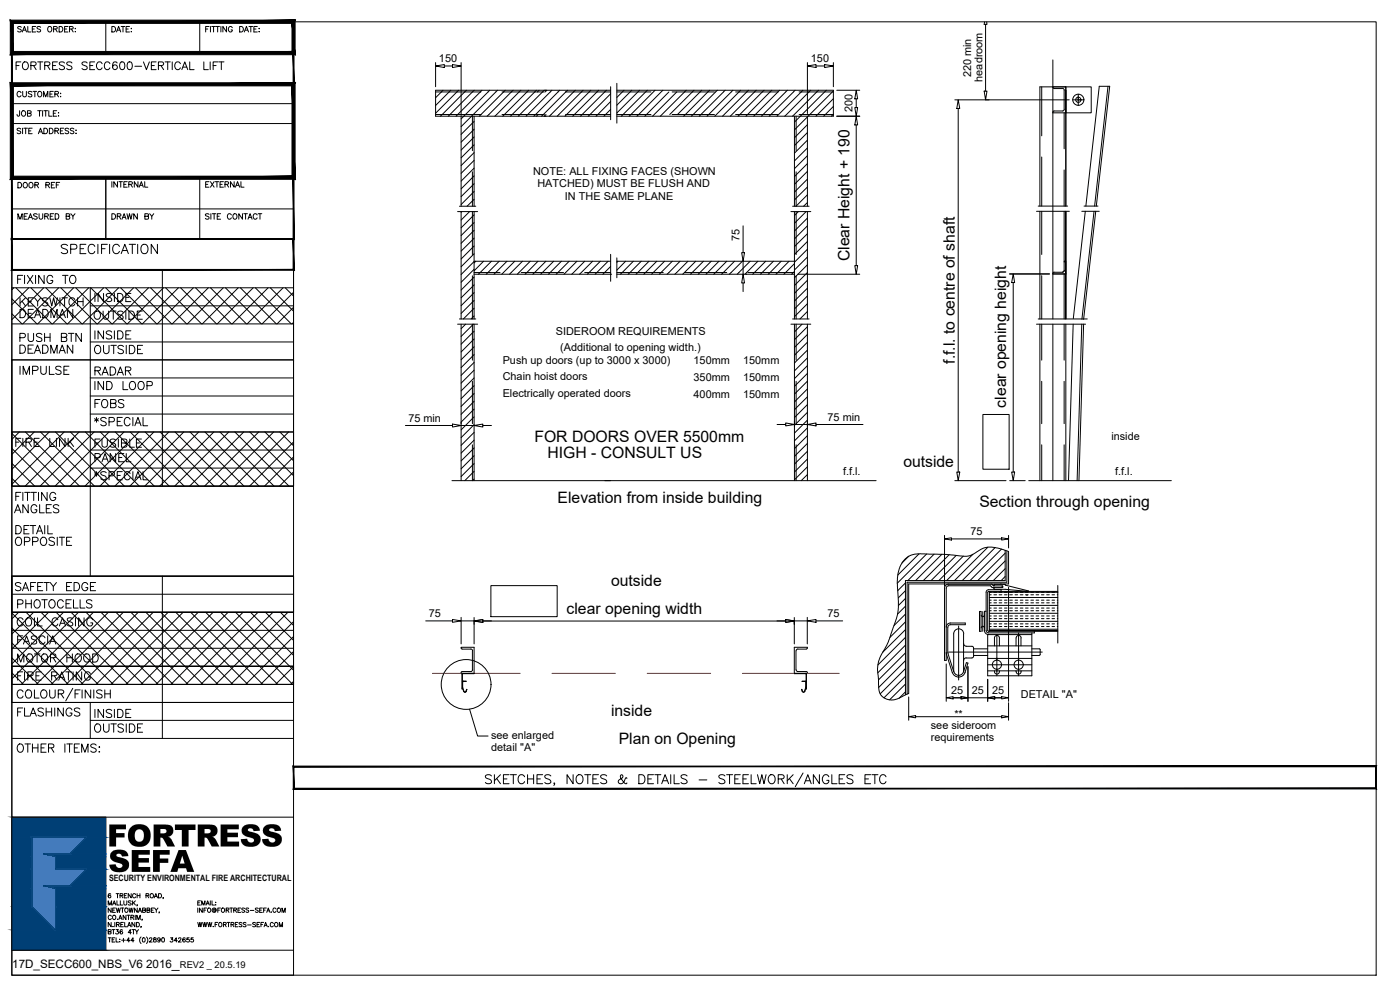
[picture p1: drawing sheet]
<svg xmlns="http://www.w3.org/2000/svg" width="420mm" height="297mm" viewBox="0 0 420 297" stroke-linecap="round" stroke-linejoin="round" font-family="sans-serif">
<!-- layer: 0 -->
<g fill="none" stroke="#000" stroke-width=".3">
<path d="M138.4 34.9v27M142.3 34.9v27M183.3 27.1h-52.6v7.8h52.6M185.1 27.1h65v7.8h-65M238.4 34.9v27M242.3 34.9v27M316 26.2v-.1h3.9v7.8h-3.9v-.3M316 26.2l.3 .4 2.6-.1 .5 .6-.1 5.9-.4 .3h-2.6l-.3 .3M319.7 26.1h7.8v7.8h-7.8M323.5 30h.2M323.6 29v.7M323.6 29.8v.3"/>
<path d="M323.8 30h.7M332.5 25.9l-4 35.9M138.4 63.5v32.2M142.3 63.5v32.2M142.3 78.4h41M185.1 78.4h53.3M238.4 63.5v32.2M242.3 63.5v32.2M312.1 61.8v-35.7h7.8v35.7M312.1 63.4v32.3M319.4 78.6v2.5l-.5 .5M319.7 78.3h.2v3.9h-3.9v-.2"/>
<path d="M319.7 78.3l-.3 .3M325.7 63.4l-3.6 32.2M325.9 61.8l4-35.9h3.1l-4 35.9M328.3 63.4l-3.6 32.4M328.8 63.4l-3.6 32.4M138.4 97.3v46.9M142.3 97.3v46.9M142.3 82.3h41M185.1 82.3h53.3M238.4 97.3v46.9M242.3 97.3v46.9M311.1 97.3h14.7"/>
<path d="M311.6 95.7h14.7M312.1 97.3v46.9M316.3 81.7h2.6M316.3 81.6l-.3 .4M319.9 95.7v-32.3v32.3M319.9 97.3v46.9M322.1 97.3l-1.4 46.8M324.7 97.3l-1.4 46.9M325.2 97.3l-1.4 46.9M181.5 144.2h81.4M308.7 144.2h42.8M283.5 176.5v21.6h.5v-21.6"/>
<path d="M284.7 175.3l12.9-.1 .3 .4M284.7 175.8h12.5l.2 .2M284.7 175.2a1.25 1.25 0 0 0-1.2 1.3M284.7 175.8l-.5 .2-.2 .5M296.9 177.7h20.6M296.9 177.4v12M297.5 176l.3 .3M297.8 176.3h3M298 175.6l.2 .2M298.2 175.8h2.6M298.3 176.4l.1 .4M298.3 175.5l.1 .3"/>
<path d="M298.4 175.3l3.3 .1M298.4 176.8h3.3l6.8 .6M298.4 175.3l-.1 .1M298.4 176.3l-.1 .1M300.4 177.4v-.5h-3.7l-.7 .5v11.8l.2 .5 .5 .2h13.7v-.5M300.7 175.8v.5M300.8 175.8l.1 .1M300.9 175.9l-.1 .4M301.7 175.5h.1M301.7 175.5l6.9 1.9M302.7 165.5v9.7h-30v32.9M308.1 178.5h.1"/>
<path d="M317.5 177.4l-21 .1v11.7l.2 .2M317.5 175.7v17.2M138.7 194.8h2.6M138.7 194.7l-.3-.5h3.9v7.9h-3.4M141.3 194.7l.5 .5M141.8 195.3l-.1 5.9-.4 .3h-2.6M238.9 195.3v5.7M239.4 194.8h2.6M239.5 194.7l-.6 .5M242.3 194.4v-.2h-3.9v7.9h3.4M242.3 194.4l-.3 .3M284 195.8l.1 .5"/>
<path d="M284.1 196.3l1.7 5.5M284.4 188.2v7.6M284.5 195.8l1.8 5.8M285.2 186.9h4.5v.5h-4.5M285.2 186.9a1.25 1.25 0 0 0-1.2 1.3M285.2 187.4l-.5 .3-.2 .5M289.2 190.2v11M289.2 190.2a1.5 1.5 0 0 0-1.5-1.5 1.5 1.5 0 0 0-1.5 1.5v10.9a1.5 1.5 0 0 0 1.5 1.5 1.5 1.5 0 0 0 1.5-1.5M289.2 193.1l.2 .6 .6 .2M289.9 193.9h1.8l.4 .3 .1 2.7M290 197.4l-.6 .2-.2 .5M292.2 196.9l-.5 .5h-1.8"/>
<path d="M292.2 196.7h4.2M292.2 194.7h4.2M294 183.5h.4v5.9h-.4zM294.5 188.4a.49 .49 0 0 1 .5-.5 .49 .49 0 0 1 .4 .5M294.5 184.5a.49 .49 0 0 0 .5 .5 .49 .49 0 0 0 .4-.5M296 183.4h-.6v5.8a1.25 1.25 0 0 0 1.3 1.2M296.4 197.6h13.3M296.4 193.8h13.3M296.7 189.4h20.8M296.9 189.2h20.6M298.4 193.8v-2.4a.74 .74 0 0 1 .8-.7 .74 .74 0 0 1 .7 .7v2.4M299.2 197.4v.8"/>
<path d="M304.9 191.4v2.4M305 191.4a.74 .74 0 0 1 .7-.7 .74 .74 0 0 1 .8 .7l-.1 2.4M309.7 189.9v12.9h-13.3v-12.4h13.3M309.7 196.7h2.2M309.7 194.7h2.2M311.9 194.7l.3 .2v1.5l-.3 .2M138.7 201.5l-.3 .1v.4h3.9M138.8 206.3l.6 1.4 .5-.1 .2-.7-.3 .5M138.8 206.2v.1M138.9 202l-.3 .3v4.4l.3-4.6M139 204.4l1 .1-1.1 .1a4.4 4.4 0 0 0 .3 2.8M139 204.3l-.2 .3"/>
<path d="M139.2 207.4l.4 .2 .3-.2M238.9 201l.6 .5M239.4 201.5h2.6l.3 .3M240.8 207.4l-.3-.5 .5 .8 .5-.3M240.8 207.4l.4 .2 .3-.2M241.7 204.4l-1 .1 1.2 .1a4.4 4.4 0 0 1-.5 2.8M241.7 204.3l.3 .3M241.8 202l.3 .3-.1 4.4-.2-4.6M241.9 206.3l-.3 1.2M241.9 206.2v.1M242.3 201.8v.2h-3.9M285.8 201.7a2.01 2.01 0 0 0 1.9 1.4 2.01 2.01 0 0 0 1.9-1.4"/>
<path d="M289.1 201.6l.9-2.8 .5 .2-.9 2.8M296.4 201.3h13.3M298.4 201.3a.77 .77 0 0 0 .8 1 .77 .77 0 0 0 .7-1M299.2 200.7v.8M304.9 201.3v.2M306.4 201.3a.74 .74 0 0 1-.6 .9 .74 .74 0 0 1-.8-.7"/>
<circle cx="323.6" cy="29.9" r="1.67"/>
<circle cx="323.6" cy="29.9" r=".78"/>
<circle cx="299.2" cy="199.4" r="1.38"/>
<circle cx="305.7" cy="199.4" r="1.38"/>
</g>
<!-- layer: black-lite -->
<g fill="none" stroke="#000" stroke-width=".3">
<path d="M130.7 19.8l2.6-.4v.9zM130.7 18.8v7.2M133.3 19.8h2.5M135.8 19.4l2.6 .4-2.6 .5zM138.4 18.8v15.8M242.3 19.8l2.6-.4v.9zM242.3 18.8v15.3M244.9 19.8h2.6M247.5 19.4l2.6 .4-2.6 .5zM250.1 18.8v7.2M295.5 6.6l-.1 .7h.8l-.1-.7M295.8 7.3v20"/>
<path d="M183.3 26v9.9M185.1 25v11.9M251.1 34.9h6.9M251.1 27.1h6.9M256.5 32.3h.9l-.4 2.6zM257 34.9l.4 2.6h-.9zM257 27.1l.4 2.6h-.9zM257 29.7v2.6M257 37.5v42.2M286.6 30h34.3M287.6 30l.4 2.5h-.9zM287.6 32.5v109.1"/>
<path d="M295.4 27.3h.8l-.4 2.7zM137.3 63.5h6M137.9 61.9h4.9M183.3 76.3v8.1M185.1 77.4v5.9M222.6 75.8h.8l-.4 2.6zM223 78.4v3.9l-.4 2.6h.8l-.4-2.6M223 67.8v8M237.4 63.5h5.9M237.9 61.9h4.9M256.5 79.7h.9l-.4 2.6zM311.1 63.4h9.8"/>
<path d="M311.6 61.8h8.8M324.7 63.4h5.2M325.3 61.8h4.2M137.3 97.3h6M137.9 95.7h4.9M223 84.9v2.6M223.9 82.3h.2M237.4 97.3h5.9M237.9 95.7h4.9M239.4 82.3h18.6M303 82.2h12M304.1 82.2l.4 2.6h-.9z"/>
<path d="M304.1 84.8v56.8M121.7 127.7h14.1M135.8 127.2l2.6 .5-2.6 .4zM138.4 127.7h3.9l2.6 .4v-.9l-2.6 .5M138.4 126.6v.6M144.9 127.7h2.6M233.2 127.4h2.6M238.4 127.4l-2.6 .4v-.9l2.6 .5h3.9M238.4 126.3v1.7M242.3 127.4l2.6-.5v.9zM242.3 126.3v1.7M244.9 127.4h14.1"/>
<path d="M135.6 144.2h47.7M286.6 144.2h15.3M287.1 141.6h.9l-.4 2.6zM303 144.2h4.7M303.6 141.6h.9l-.4 2.6zM271.7 174.9l-2.3 2.3M271.7 177.2l-2.1 2.2M271.7 179.6l-2.1 2.1M272.7 166.9l-2 2M275.8 166.2l-6.3 6.3M278.1 166.2l-8.8 8.8M280.3 166.3l-7.8 7.9"/>
<path d="M282.7 166.3l-7.9 7.9M283.5 161.7l2-.3v.6zM283.5 160.6v15.3M284.9 166.4l-7.8 7.8M285.5 161.7h15.1M287 166.7l-7.6 7.5M289.1 166.9l-7.3 7.3M292 166.3l-7.9 7.9M296.5 164.2l-10 10M296.9 179.3h20.6M296.9 178.5h.6M296.9 177.7h.6"/>
<path d="M298.3 178.5h.8M298.3 177.7h.8M298.7 164.3l-9.9 9.9M299.8 178.5h.9M299.8 177.7h.9M300.6 164.7l-9.5 9.5M300.6 161.4l2.1 .3-2.1 .3zM301.5 178.5h.7M301.5 177.7h.7M301.7 166l-8.2 8.2M301.7 168.3l-5.9 5.9M301.7 170.6l-3.6 3.6"/>
<path d="M301.7 173l-1.2 1.2M301.7 165.1v9.1h-30v34.3M302.2 165.5v9.2h-30v33.6M302.7 165.5l-3.4-1.1-2.8-.2-1.5 .3-3.6 2.1-1.2 .3-6.1-.5-9.3-.2-2.3 .8-1.6 1.6-1 1.9-.6 2.9 .3 6.9-.2 4-2.8 8.3-2.9 5.6-.3 3 .4 5.8 .5 1.4 .5 .6 1.5 .8 1.9 .2 1.7-.5 2.8-1.4M302.7 160.6v3.8M302.7 176.2v34.2M303 178.5h.8M303 177.7h.8M304.6 178.5h.8M304.6 177.7h.8M306.2 178.5h.8M306.2 177.7h.8"/>
<path d="M307.8 178.5h.8M307.8 177.7h.8M309.4 178.5h.8M309.4 177.7h.8M310.9 178.5h.8M310.9 177.7h.8M312.5 178.5h.8M312.5 177.7h.8M314.1 178.5h.8M314.1 177.7h.8M315.7 178.5h.8M315.7 177.7h.8"/>
<path d="M317.3 178.5h.2M317.3 177.7h.2M127.8 186.3h8M135.8 185.9l2.6 .4-2.6 .4zM138.4 186.3h3.9l2.6 .4v-.8l-2.6 .4M138.4 185.2v8M142.3 186.3l2.6-.4v.9zM142.3 185.3v7.9M144.9 186.3h90.9M144.9 186.3h2.6M233.2 186.3h2.6M235.8 185.9l2.6 .4-2.6 .5z"/>
<path d="M238.4 186.3l-2.6 .4v-.8l2.6 .4h3.9M238.4 185.3v7.9M242.3 186.3l2.6-.4v.8zM242.3 185.2v8M244.9 186.3h8M271.7 181.9l-2.3 2.4M271.7 184.3l-3.4 3.4M271.7 186.6l-4.6 4.6M271.7 188.9l-6.8 6.8M271.7 191.2l-8.2 8.3M271.7 193.6l-8.3 8.3M271.7 195.9l-8 8.1"/>
<path d="M271.7 198.2l-8 8.1M284 199.2v11.2M296.9 181.6h20.6M296.9 184h20.6M296.9 186.4h20.6M296.9 188.8h20.6M296.9 180.9h.6M296.9 183.2h.6M296.9 185.6h.6M296.9 188h.6M296.9 180.1h.6M296.9 182.4h.6"/>
<path d="M296.9 184.8h.6M296.9 187.2h.6M298.3 180.9h.8M298.3 183.2h.8M298.3 185.6h.8M298.3 188h.8M298.3 180.1h.8M298.3 182.4h.8M298.3 184.8h.8M298.3 187.2h.8M299.8 180.9h.9M299.8 183.2h.9"/>
<path d="M299.8 185.6h.9M299.8 188h.9M299.8 180.1h.9M299.8 182.4h.9M299.8 184.8h.9M299.8 187.2h.9M301.5 180.9h.7M301.5 183.2h.7M301.5 185.6h.7M301.5 188h.7M301.5 180.1h.7M301.5 182.4h.7"/>
<path d="M301.5 184.8h.7M301.5 187.2h.7M303 180.9h.8M303 183.2h.8M303 185.6h.8M303 188h.8M303 180.1h.8M303 182.4h.8M303 184.8h.8M303 187.2h.8M304.6 180.9h.8M304.6 183.2h.8"/>
<path d="M304.6 185.6h.8M304.6 188h.8M304.6 180.1h.8M304.6 182.4h.8M304.6 184.8h.8M304.6 187.2h.8M306.2 180.9h.8M306.2 183.2h.8M306.2 185.6h.8M306.2 188h.8M306.2 180.1h.8M306.2 182.4h.8"/>
<path d="M306.2 184.8h.8M306.2 187.2h.8M307.8 180.9h.8M307.8 183.2h.8M307.8 185.6h.8M307.8 188h.8M307.8 180.1h.8M307.8 182.4h.8M307.8 184.8h.8M307.8 187.2h.8M309.4 180.9h.8M309.4 183.2h.8"/>
<path d="M309.4 185.6h.8M309.4 188h.8M309.4 180.1h.8M309.4 182.4h.8M309.4 184.8h.8M309.4 187.2h.8M310.9 180.9h.8M310.9 183.2h.8M310.9 185.6h.8M310.9 188h.8M310.9 180.1h.8M310.9 182.4h.8"/>
<path d="M310.9 184.8h.8M310.9 187.2h.8M312.5 180.9h.8M312.5 183.2h.8M312.5 185.6h.8M312.5 188h.8M312.5 180.1h.8M312.5 182.4h.8M312.5 184.8h.8M312.5 187.2h.8M314.1 180.9h.8M314.1 183.2h.8"/>
<path d="M314.1 185.6h.8M314.1 188h.8M314.1 180.1h.8M314.1 182.4h.8M314.1 184.8h.8M314.1 187.2h.8M315.7 180.9h.8M315.7 183.2h.8M315.7 185.6h.8M315.7 188h.8M315.7 180.1h.8M315.7 182.4h.8"/>
<path d="M315.7 184.8h.8M315.7 187.2h.8M317.3 180.9h.2M317.3 183.2h.2M317.3 185.6h.2M317.3 188h.2M317.3 180.1h.2M317.3 182.4h.2M317.3 184.8h.2M317.3 187.2h.2M140.9 212.8l2.4 8h3.2M271.7 200.6l-7.5 7.6"/>
<path d="M271.7 202.9l-6.4 6.5M271.7 205.3l-4.7 4.7M271.7 207.6l-1.8 1.9M272.7 215l2.1-.3v.7zM272.7 209.1v7M274.8 215h25.8M284 209.4l2-.4v.7zM286 209.4h2.4M288.4 209l2.1 .4-2.1 .3zM290.5 209.4l-2.1 .3v-.7l2.1 .4h5.9M290.5 200v10.4M296.4 209.4l2.1-.4v.7z"/>
<path d="M296.4 203.8v6.6M298.5 209.4h2.1M300.6 209l2.1 .4-2.1 .3zM300.6 214.7l2.1 .3-2.1 .4zM302.7 210.8v5.3"/>
<circle cx="139.9" cy="205.4" r="7.5"/>
</g>
<!-- layer: Hidden -->
<g fill="none" stroke="#000" stroke-width=".3">
<path d="M130.7 27.6h13.6M130.7 34.4h13.6M141.8 34.9v10.3M150.7 27.6h12.7M150.7 34.4h12.7M169.7 27.6h13.6M169.7 34.4h13.6M185.1 27.6h10.3M185.1 34.4h10.3M201.7 27.6h12.7M201.7 34.4h12.7M220.8 27.6h12.7"/>
<path d="M220.8 34.4h12.7M238.9 34.9v10.3M239.8 27.6h10.3M239.8 34.4h10.3M312.6 26.1v14.7M319.4 33.9v10.7M141.8 51.5v10.4M238.9 51.5v10.4M312.6 47.1v14.7M319.4 51v10.8M141.8 63.5v12.9M238.9 63.5v12.9"/>
<path d="M312.6 63.4v13M319.4 63.4v15.2M141.8 82.7v13M141.8 97.3v10.8M142.3 81.8h7.8M156.4 81.8h12.7M175.5 81.8h7.8M185.1 81.8h14M205.4 81.8h12.7M224.5 81.8h13.9M238.9 82.7v13M238.9 97.3v10.8"/>
<path d="M312.6 82.7v13M312.6 97.3v10.8M319.4 82.2v13.5M319.4 97.3v10.8M141.8 114.4v12.7M238.9 114.4v12.7M312.6 114.4v12.7M319.4 114.4v12.7M141.8 133.5v10.7M238.9 133.5v10.7M312.6 133.5v10.7M319.4 133.5v10.7"/>
</g>
<path d="M129.8 202h8.6M140.5 202h15.6M165.7 202h19M194.2 202h19.1M222.8 202h15.6M242.3 202h9.6" fill="none" stroke="#f00" stroke-width=".3"/>
<!-- layer: drg frame -->
<g fill="none" stroke="#000" stroke-width=".3">
<path d="M133 27.1l-2.3 2.2M135.3 27.1l-4.6 4.6M137.6 27.1l-6.9 6.9M140 27.1l-7.8 7.8M142.3 36.4l-3.9 3.9M142.3 38.8l-3.9 3.9M142.3 27.1l-7.8 7.8M144.7 27.1l-7.8 7.8M147 27.1l-8.6 8.6M149.3 27.1l-10.9 10.9M151.6 27.1l-7.8 7.8M154 27.1l-7.8 7.8"/>
<path d="M156.3 27.1l-7.8 7.8M158.7 27.1l-7.8 7.8M161 27.1l-7.8 7.8M161.5 34.4l-.5 .5M161.8 27.1l-.5 .5M163.3 27.1l-7.8 7.8M163.9 34.4l-.6 .5M164.1 27.1l-.5 .5M165.7 27.1l-7.8 7.8M168 27.1l-7.8 7.8M170.3 27.1l-7.8 7.8M172.7 27.1l-7.8 7.8"/>
<path d="M175 27.1l-7.8 7.8M177.3 27.1l-7.8 7.8M179.7 27.1l-7.8 7.8M182 27.1l-7.8 7.8M183.3 28.1l-6.8 6.8M183.3 30.5l-4.4 4.4M183.3 32.8l-2.1 2.1M187.3 27.1l-2.2 2.1M189.6 27.1l-4.5 4.5M191.9 27.1l-6.8 6.8M194.3 27.1l-7.8 7.8M196.6 27.1l-7.8 7.8"/>
<path d="M199 27.1l-7.9 7.8M200.7 27.6l-7.2 7.3M203.1 27.6l-7.3 7.3M206 27.1l-7.8 7.8M208.3 27.1l-7.3 7.3M210.6 27.1l-7.3 7.3M213 27.1l-7.9 7.8M215.3 27.1l-7.8 7.8M217.6 27.1l-7.8 7.8M220 27.1l-7.8 7.8M222.3 27.1l-7.8 7.8M224.6 27.1l-7.8 7.8"/>
<path d="M226.9 27.1l-7.7 7.8M229.3 27.1l-7.8 7.8M231.6 27.1l-7.7 7.8M234 27.1l-7.8 7.8M236.3 27.1l-7.8 7.8M238.6 27.1l-7.8 7.8M241 27.1l-7.8 7.8M242.3 35.1l-3.9 3.9M242.3 37.4l-3.9 3.9M242.3 39.8l-3.9 3.9M243.3 27.1l-7.8 7.8M245.7 27.1l-7.9 7.8"/>
<path d="M248 27.1l-9.6 9.5M250.1 27.3l-7.6 7.6M250.1 29.6l-5.2 5.3M250.1 31.9l-2.9 3M250.1 34.3l-.6 .6M142.3 41.1l-3.9 3.9M142.3 43.5l-3.9 3.9M142.3 45.8l-3.9 3.9M142.3 48.1l-3.9 3.9M142.3 50.4l-3.9 3.9M142.3 52.8l-3.9 3.9M142.3 55.1l-3.9 3.9"/>
<path d="M142.3 57.4l-3.9 4M142.3 59.8l-2.1 2.1M242.3 49.1l-3.9 3.9M242.3 51.4l-3.9 3.9M242.3 53.7l-3.9 4M242.3 56.1l-3.9 3.9M242.3 58.4l-3.5 3.5M242.3 42.1l-3.9 3.9M242.3 46.7l-3.9 3.9M242.3 44.4l-3.9 3.9M138.6 63.5l-.2 .2M140.9 63.5l-2.5 2.5"/>
<path d="M142.3 64.5l-3.9 3.9M142.3 66.8l-3.9 3.9M142.3 69.1l-3.9 3.9M142.3 71.4l-3.9 3.9M142.3 73.8l-3.9 3.9M142.3 76.1l-3.9 3.9M142.3 78.5l-3.9 3.9M142.8 78.4l-.5 .5M145.1 78.4l-2.8 2.9M147.5 78.4l-3.9 3.9M149.8 78.4l-3.9 3.9M152.1 78.4l-3.8 3.9"/>
<path d="M154.5 78.4l-3.9 3.9M156.8 78.4l-3.9 3.9M159.1 78.4l-3.9 3.9M161.5 78.4l-3.9 3.9M163.8 78.4l-3.9 3.9M166.2 78.4l-3.9 3.9M168.5 78.4l-3.9 3.9M170.8 78.4l-3.9 3.9M173.1 78.4l-3.9 3.9M175.5 78.4l-3.9 3.9M177.8 78.4l-3.9 3.9M180.2 78.4l-3.9 3.9"/>
<path d="M182.5 78.4l-3.9 3.9M183.3 80l-2.4 2.3M185.4 78.4l-.3 .3M187.7 78.4l-2.6 2.7M190.1 78.4l-3.9 3.9M192.4 78.4l-3.9 3.9M194.8 78.4l-3.9 3.9M197.1 78.4l-3.9 3.9M199.4 78.4l-3.9 3.9M201.8 78.4l-3.9 3.9M204.1 78.4l-3.9 3.9M206.5 78.4l-4 3.9"/>
<path d="M208.8 78.4l-3.9 3.9M211.1 78.4l-3.9 3.9M213.4 78.4l-3.9 3.9M215.8 78.4l-3.9 3.9M218.1 78.4l-3.9 3.9M220.4 78.4l-3.9 3.9M222.8 78.4l-3.9 3.9M225.1 78.4l-3.9 3.9M227.5 78.4l-3.9 3.9M229.8 78.4l-3.9 3.9M232.1 78.4l-3.9 3.9M234.4 78.4l-3.9 3.9"/>
<path d="M236.8 78.4l-3.9 3.9M238.4 79.1l-3.2 3.2M239.6 63.5l-1.2 1.2M241.9 63.5l-3.5 3.5M242.3 65.4l-3.9 3.9M242.3 67.8l-3.9 3.9M242.3 70.1l-3.9 3.9M242.3 72.5l-3.9 3.9M242.3 74.8l-3.9 3.9M242.3 77.1l-3.9 3.9M242.3 79.4l-3.9 3.9M242.3 60.8l-1.1 1.1"/>
<path d="M139.7 97.3l-1.3 1.3M142.1 97.3l-3.7 3.7M142.3 99.4l-3.9 3.9M142.3 80.8l-3.9 3.9M142.3 83.1l-3.9 3.9M142.3 85.5l-3.9 3.9M142.3 87.8l-3.9 3.9M142.3 90.2l-3.9 3.9M142.3 92.5l-3.2 3.2M142.3 94.8l-.9 .9M183.3 82.3h.1M238.4 81.5l-.8 .8"/>
<path d="M240.7 97.3l-2.3 2.3M242.3 98l-3.9 3.9M242.3 81.8l-3.9 3.9M242.3 84.1l-3.9 3.9M242.3 86.5l-3.9 3.9M242.3 88.8l-3.9 3.9M242.3 91.1l-3.9 3.9M242.3 93.5l-2.2 2.2M142.3 101.7l-3.9 3.9M142.3 104l-3.9 3.9M142.3 106.4l-3.9 3.9M142.3 108.7l-3.9 3.9"/>
<path d="M142.3 111.1l-3.9 3.9M142.3 113.4l-3.9 3.9M142.3 115.7l-3.9 3.9M142.3 118.1l-3.9 3.8M242.3 100.4l-3.9 3.9M242.3 102.7l-3.9 3.9M242.3 105.1l-3.9 3.9M242.3 107.4l-3.9 3.9M242.3 109.7l-3.9 3.9M242.3 112l-3.9 3.9M242.3 114.4l-3.9 3.9M242.3 116.7l-3.9 3.9"/>
<path d="M242.3 119.1l-3.9 3.9M142.3 120.4l-3.9 3.9M142.3 122.8l-3.9 3.8M142.3 125.1l-3.9 3.9M142.3 127.4l-3.9 3.9M142.3 129.7l-3.9 3.9M142.3 132.1l-3.9 3.9M142.3 134.4l-3.9 3.9M142.3 136.7l-3.9 4M142.3 139.1l-3.9 3.9M242.3 121.4l-3.9 3.9M242.3 123.7l-3.9 3.9"/>
<path d="M242.3 126.1l-3.9 3.8M242.3 128.4l-3.9 3.9M242.3 130.7l-3.9 3.9M242.3 133l-3.9 4M242.3 135.4l-3.9 3.9M242.3 137.7l-3.9 3.9M142.3 141.4l-2.8 2.8M142.3 143.7l-.5 .5M242.3 140.1l-3.9 3.9M242.3 142.4l-1.8 1.8"/>
</g>
<!-- layer: CENTER -->
<path d="M316 18v77.7M321.9 30h3.3M323.6 28.3v3.3M316 97.3v46.9M284.7 195.7h28.1M287.7 187.8v16.2M294.9 183.5v5.9M296.4 199.5h13.3M299.2 190.4v12.4M305.7 189.9v12.9" fill="none" stroke="#000" stroke-width=".3"/>
<!-- layer: FRAME -->
<path d="M295 124.4h7.9v16.4h-7.9zM147.3 175.7h19.9v9.3h-19.9z" fill="none" stroke="#000" stroke-width=".3"/>
<!-- layer: Titleblock -->
<g fill="#000" stroke="#000" stroke-width=".3">
<path d="M3.1 6l.9 1 84.6-1zM4 7l84.6-1-1 1zM88.6 6l-1 1 1 9.4zM87.6 7l1 9.4-1-1zM3.1 16.4h85.5l-1-1zM4 15.4h83.6l-84.5 1zM3.1 6v10.4l.9-1zM3.1 6l.9 1v8.4z"/>
<path d="M3.4 15.8l.3 .2 84.5-.2zM3.7 16l84.5-.2-.2 .2zM88 16l.2 9.4v-9.6zM88 16l.2 9.4-.2-.2zM3.4 25.4h84.8l-.2-.2zM3.4 25.4l.3-.2h84.3zM3.4 15.8v9.6l.3-.2zM3.4 15.8l.3 .2v9.2z"/>
<path d="M3.1 24.8l.9 1 84.6-1zM4 25.8l84.6-1-1 1zM88.6 24.8l-1 1 1 28zM87.6 25.8l1 28-1-.9zM3.1 53.8h85.5l-1-.9zM4 52.9h83.6l-84.5 .9zM3.1 24.8v29l.9-.9zM3.1 24.8l.9 1v27.1z"/>
<path d="M3.4 53.2l.3 .2 84.5-.2zM3.7 53.4l84.5-.2-.2 .2zM88 53.4l.2 18.4v-18.6zM88 53.4l.2 18.4-.2-.2zM3.4 71.8h84.8l-.2-.2zM3.7 71.6h84.3l-84.6 .2zM3.4 53.2v18.6l.3-.2zM3.4 53.2l.3 .2v18.2z"/>
<path d="M3.4 71.6l.3 .2 84.5-.2zM3.7 71.8l84.5-.2-.2 .2zM88.2 71.6l-.2 .2 .2 9.3zM88 71.8l.2 9.3-.2-.3zM3.4 81.1h84.8l-.2-.3zM3.4 81.1l.3-.3h84.3zM3.4 71.6v9.5l.3-.3zM3.4 71.6l.3 .2v9z"/>
<path d="M88 229.9l.2 .2 324.9-.2zM88.2 230.1l324.9-.2-.2 .2zM413.1 229.9l-.2 .2 .2 6.6zM412.9 230.1l.2 6.6-.2-.2zM88 236.7h325.1l-.2-.2zM88 236.7l.2-.2h324.7zM88 229.9v6.8l.2-.2zM88 229.9l.2 .2v6.4z"/>
</g>
<g fill="none" stroke="#000" stroke-width=".3">
<path d="M3.6 6.5h409.4v286.1h-409.4zM3.6 15.9h70.4M6.4 8.2l-.4-.3-.7 .3 .2 .4 .9 .5-.4 .5-.7-.3M6.7 9.6l.6-1.7 .7 1.7M6.9 9h.8M8.3 7.9v1.7h1M9.7 8.7h.6M10.7 7.9h-1v1.7h1M12.2 8.2l-.4-.3-.7 .3 .2 .4 .9 .5-.4 .5-.7-.3M14.4 8.2a.67 .67 0 0 1 .9-.1 .67 .67 0 0 1 .2 .9 .62 .62 0 0 1-.6 .6 .62 .62 0 0 1-.6-.6zM16.1 8.7h.9l.2-.5-.4-.3h-.7v1.7M16.6 8.7l.6 .9"/>
<path d="M17.7 7.9h.6a.88 .88 0 0 1 .6 .9 .88 .88 0 0 1-.6 .8h-.6zM19.4 8.7h.6M20.4 7.9h-1v1.7h1M20.9 8.7h.9l.2-.5-.4-.3h-.7v1.7M21.4 8.7l.6 .9M22.6 8.5v.2zM22.6 9.4v.2zM31.7 6.5v9.4M33.6 7.9h.5a.88 .88 0 0 1 .6 .9 .88 .88 0 0 1-.6 .8h-.5zM35 9.6l.6-1.7 .6 1.7M35.2 9h.8M36.4 7.9h1.1"/>
<path d="M36.9 7.9v1.7M37.8 8.7h.7M38.9 7.9h-1.1v1.7h1.1M39.4 8.5v.2zM39.4 9.4v.2zM59.9 6.5v9.4M61.7 8.7h.7M62.7 7.9h-1v1.7M63.2 7.9v1.7M63.5 7.9h1.1M64.1 7.9v1.7M64.8 7.9h1.1"/>
<path d="M65.3 7.9v1.7M66.3 7.9v1.7M68 7.9v1.7l-1.1-1.7v1.7M69.7 8.3a.61 .61 0 0 0-.7-.4 .61 .61 0 0 0-.5 .7 .67 .67 0 0 0 .3 .9 .67 .67 0 0 0 .9-.3v-.2h-.4M71.9 7.9h.6a.88 .88 0 0 1 .5 .9 .88 .88 0 0 1-.5 .8h-.6zM73.3 9.6l.7-1.7 .6 1.7M73.6 9h.7M74.7 7.9h1.1M75.3 7.9v1.7M76.2 8.7h.6M77.2 7.9h-1v1.7h1M77.8 8.5v.2z"/>
<path d="M77.8 9.4v.2zM88.1 6.5v286.1h-84.5v-211.6h84.5M3.6 25.3h84.5M3.6 31.1h84.5M3.6 37.1h84.5M5.9 33.2l-.1 1.6h-.5l-.2-.5M6.2 38.7l-.4-.2-.7 .2 .2 .4 .8 .4 .1 .4-.4 .2-.7-.2M6.3 27.8a.61 .61 0 0 0-.7-.4 .61 .61 0 0 0-.5 .7 .67 .67 0 0 0 .3 .9 .67 .67 0 0 0 .9-.3M6.6 33.5a.71 .71 0 0 1 .9 .1 .71 .71 0 0 1 0 .9 .71 .71 0 0 1-.9 .1l-.2-.4zM6.8 38.5v1.6M6.8 27.4v1.2l.5 .5 .6-.3v-1.4M7.2 38.5h1.1"/>
<path d="M7.7 38.5v1.6M8.3 34l.9-.1 .2-.4-.5-.3h-.6v1.7l1-.2 .1-.4-.5-.3M8.6 39.3h.7M9.6 27.7l-.4-.3-.7 .3 .1 .4 .8 .2v.7l-.5 .1-.4-.3M9.7 38.5h-1.1v1.6h1.1M9.9 27.4h1.1M10.5 27.4v1.7M11.3 33.2h1.1M11.6 27.5a.76 .76 0 0 1 1 .7 .76 .76 0 0 1-1 .8l-.3-.6zM11.8 39.6h.7M11.9 33.2v1.7M12.8 33.2v1.7"/>
<path d="M13.1 29.1v-1.7l.6 1.7 .7-1.7v1.7M13.2 38.5h.5a.88 .88 0 0 1 .6 .8 .88 .88 0 0 1-.6 .8h-.5zM13.2 33.2h1.1M13.7 33.2v1.7M14.6 33.2v1.7h1M14.8 38.5h.6a.88 .88 0 0 1 .5 .8 .88 .88 0 0 1-.5 .8h-.6zM15 28.2h.6M16 27.4h-1v1.7h1M16 34h.6M16.5 28.2l.9-.1 .1-.5-1-.2v1.7M16.5 39.3l.9-.1 .2-.4-.4-.3h-.7v1.6M17 33.2h-1v1.7h1"/>
<path d="M17 28.2l.6 .9M17 39.3l.6 .8M17.5 33.9h.2zM17.5 34.8h.2zM18.2 28h.1M18.2 28.9h.1M18.1 39.3h.7M19.1 38.5h-1v1.6h1M20.6 38.7l-.4-.2-.7 .2 .2 .4 .9 .6-.4 .4-.7-.2M22.2 38.7l-.4-.2-.7 .2 .2 .4 .9 .6-.4 .4-.7-.2M22.7 39.1h.2zM22.8 39.9v.2z"/>
<path d="M3.6 53.3h84.5M11.5 40.1l.6-1.6 .7 1.6M31.7 53.3v18.4M33.6 54.5v1.7M35.3 54.5v1.7l-1.1-1.7v1.7M35.7 54.5h1M36.2 54.5v1.7M37.2 55.3h.6M38.2 54.5h-1v1.7h1M38.7 55.3l.9-.1 .1-.5-1-.2v1.7M39.2 55.3l.6 .9M41.4 54.5v1.7l-1.1-1.7v1.7"/>
<path d="M41.8 56.2l.6-1.7 .6 1.7M42 55.6h.8M43.4 54.5v1.7h1M59.9 53.3v18.4M61.7 55.3h.7M62.7 54.5h-1v1.7h1M63.2 54.5l1.1 1.7M64.3 54.5l-1.1 1.7M64.6 54.5h1.1M65.1 54.5v1.7M66 55.3h.7M67.1 54.5h-1.1v1.7h1.1"/>
<path d="M67.5 55.3l1-.1v-.5l-1-.2v1.7M68.1 55.3l.5 .9M70.3 54.5v1.7l-1.1-1.7v1.7M70.7 56.2l.6-1.7 .6 1.7M70.9 55.6h.8M72.3 54.5v1.7h.9M3.6 62.7h84.5M3.6 71.7h77.3M5.4 65.8v-1.7l.6 1.7 .6-1.7v1.7M7.2 64.9h.7M8.3 64.1h-1.1v1.7h1.1M8.5 65.8l.6-1.7 .7 1.7"/>
<path d="M8.7 65.2h.8M11.2 64.3l-.4-.2-.7 .2 .1 .5 1 .5-.4 .5-.7-.3M11.7 64.1v1.2l.5 .5 .4-.1 .2-.4v-1.2M13.4 64.9l1-.1 .1-.4-.4-.3h-.7v1.7M14 64.9l.5 .9M15.1 64.9h.6M16.1 64.1h-1v1.7h1M16.6 64.1h.5a.88 .88 0 0 1 .6 .8 .88 .88 0 0 1-.6 .9h-.5zM19.9 64.9l.9-.1 .2-.4-.4-.3h-.7v1.7l1-.2 .1-.4-.4-.3M21.3 64.1l.6 .8v.9M22.5 64.1l-.6 .8M62.7 64.3l-.3-.2-.8 .2 .2 .5 .9 .3-.1 .6-.5 .1-.5-.3"/>
<path d="M63.3 64.1v1.7M63.7 64.1h1.1M64.3 64.1v1.7M65.2 64.9h.6M66.2 64.1h-1v1.7h1M69.4 64.5a.61 .61 0 0 0-.7-.4 .61 .61 0 0 0-.5 .7 .67 .67 0 0 0 .2 .8 .67 .67 0 0 0 .9-.1l.1-.2M70 64.3a.72 .72 0 0 1 1 0 .72 .72 0 0 1 0 1 .58 .58 0 0 1-.6 .5 .58 .58 0 0 1-.5-.7zM72.8 64.1v1.7l-1.1-1.7v1.7M73.2 64.1h1.1M73.7 64.1v1.7M74.4 65.8l.7-1.7 .5 1.7M74.6 65.2h.8"/>
<path d="M77.2 64.5a.61 .61 0 0 0-.7-.4 .61 .61 0 0 0-.5 .7 .67 .67 0 0 0 .2 .8 .67 .67 0 0 0 .9-.1l.1-.2M77.5 64.1h1.1M78 64.1v1.7M3.6 86.3h84.5M3.6 97.2h84.5M27.1 91.8h61M27.1 86.3v86.6M48.7 81v64.9M3.6 108h84.5M27.1 102.6h61M27.1 113.4h61M27.1 118.8h61"/>
<path d="M3.6 129.6h84.5M27.1 135h61M27.1 124.2h61M3.6 145.9h84.5M4.7 157.7h.8a1.33 1.33 0 0 1 .9 1.2 1.33 1.33 0 0 1-.9 1.3h-.8zM6.3 147.7h-1.6v2.5M6.9 147.7v2.5M7.4 147.7h1.7M8.3 147.7v2.5M8.7 157.7h-1.5v2.5M9.1 157.7h1.6M9.3 147.7h1.7"/>
<path d="M9.9 157.7v2.5M10.1 147.7v2.5M11.6 147.7v2.5M13.4 157.7v2.5M14.1 147.7v2.5l-1.6-2.5v2.5M14.4 157.7v2.5h1.3M16.7 148.3a.91 .91 0 0 0-1-.6 .91 .91 0 0 0-.8 1v.6a.89 .89 0 0 0 .9 .9 .89 .89 0 0 0 .9-.9h-.6M27.1 140.4h61M3.6 178.3h84.5M3.6 172.9h84.5M11 160.2l.9-2.5 .9 2.5M48.7 172.9v48.7"/>
<path d="M3.6 183.7h84.5M3.6 189.1h84.5M3.6 194.5h84.5M3.6 199.9h84.5M3.6 205.3h84.5M3.6 210.8h84.5M6.9 207.6a.89 .89 0 0 0-1-.6 .89 .89 0 0 0-.7 .9v.6a.89 .89 0 0 0 .7 1 .89 .89 0 0 0 1-.6M7.9 207.3a.89 .89 0 0 1 1-.3 .89 .89 0 0 1 .6 .9v.6a.93 .93 0 0 1-.9 1 .93 .93 0 0 1-1-1zM10.3 207v2.5h1.4M12.4 207.3a.92 .92 0 0 1 1.1-.3 .92 .92 0 0 1 .6 .9v.6a.95 .95 0 0 1-1 1 .95 .95 0 0 1-.9-1zM14.9 207v1.8a.84 .84 0 0 0 .8 .7 .84 .84 0 0 0 .9-.7v-1.8M17.5 208.2l1.4-.1 .2-.6-.6-.5h-1v2.5"/>
<path d="M18.3 208.2l.8 1.3M21.8 206.5l-2.1 3.8M22.5 208.2h1M24 207h-1.5v2.5M24.6 207v2.5M27.1 210.8v10.8M27.1 216.1h61M27.2 207v2.5l-1.6-2.5v2.5M28.2 207v2.5M30.6 207.3a.94 .94 0 0 0-1.6 .3l.2 .3 1.2 .5 .2 .7a1.12 1.12 0 0 1-1.6 0M31.5 208.2h1.6M31.5 207v2.5"/>
<path d="M33.1 207v2.5M3.6 221.6h84.5M147.5 232.8a1.04 1.04 0 0 0-1.8 .3l.2 .4 1.3 .5 .3 .8a1.21 1.21 0 0 1-1.8 0M148.4 232.4v2.7M149.1 233.6l1.1 1.5M150.2 232.4l-1.8 1.9M151.1 233.7h1M152.8 232.4h-1.7v2.7h1.7M153.2 232.4h1.8M154.1 232.4v2.7M157.4 233.1a1 1 0 0 0-1.1-.7 1 1 0 0 0-.8 1.1v.6a1 1 0 0 0 .8 1.1 1 1 0 0 0 1.1-.7M158.3 233.7h1.8"/>
<path d="M158.3 232.4v2.7M160.1 232.4v2.7M161.2 233.7h1M162.9 232.4h-1.7v2.7h1.7M165.3 232.8a1.03 1.03 0 0 0-1.8 .3l.2 .4 1.3 .5 .3 .8a1.23 1.23 0 0 1-1.8 0M166.5 235h-.3h.3l-.3 .7M172 232.4v2.7l-1.8-2.7v2.7M173.1 232.8a1.01 1.01 0 0 1 1.2-.3 1.01 1.01 0 0 1 .7 1v.6a1.04 1.04 0 0 1-1.1 1.1 1.04 1.04 0 0 1-1-1.1zM175.5 232.4h1.8M176.4 232.4v2.7M177.9 233.7h1.1M179.6 232.4h-1.7v2.7h1.7"/>
<path d="M182.1 232.8a1.03 1.03 0 0 0-1.8 .3l.2 .4 1.3 .5 .3 .8a1.23 1.23 0 0 1-1.8 0M188.1 233.6l-.2-.3-.3 .4a1.32 1.32 0 0 1-1.8 1.3l-.3-.4 .2-.5 1.1-.8a.54 .54 0 0 0-.2-.9l-.3 .2a1 1 0 0 0 .3 1.2l.9 1.2 .5 .1 .1-.2M191.7 232.4h1a1.45 1.45 0 0 1 .9 1.4 1.45 1.45 0 0 1-.9 1.3h-1zM194.4 233.7h1.1M196.1 232.4h-1.7v2.7h1.7M196.5 232.4h1.8M197.4 232.4v2.7M198.6 235.1l1-2.7 1.1 2.7M199 234.3h1.2M201.3 232.4v2.7M202.3 232.4v2.7h1.6M206.2 232.8a1.03 1.03 0 0 0-1.8 .3l.2 .4 1.3 .5 .3 .8a1.23 1.23 0 0 1-1.8 0"/>
<path d="M209.8 234h2.3M217.6 232.8a1.03 1.03 0 0 0-1.9 .3l.3 .4 1.3 .5 .3 .8a1.23 1.23 0 0 1-1.9 0M218.1 232.4h1.8M218.9 232.4v2.7M220.5 233.7h1M222.2 232.4h-1.7v2.7h1.7M223 233.7h1M224.6 232.4h-1.6v2.7h1.6M225.4 232.4v2.7h1.5M227.3 232.4l.7 2.7 .6-2.7 .7 2.7 .6-2.7M230.8 232.8a.98 .98 0 0 1 1.2-.3 .98 .98 0 0 1 .6 1v.6a1.04 1.04 0 0 1-1 1.1 1.04 1.04 0 0 1-1.1-1.1zM233.6 233.7l1.5-.1 .2-.4-.1-.5-.5-.3h-1.1v2.7"/>
<path d="M234.4 233.7l.9 1.4M236.3 232.4v2.7M236.9 233.6l1.1 1.5M238 232.4l-1.7 1.9M241 231.9l-2.3 4.1M241.4 235.1l1-2.7 1.1 2.7M241.8 234.3h1.3M245.9 232.4v2.7l-1.8-2.7v2.7M248.8 233.1a1.01 1.01 0 0 0-1.2-.7 1.01 1.01 0 0 0-.8 1.1v.6a.98 .98 0 0 0 1 1.1 .98 .98 0 0 0 1-1.1h-.7M249.6 232.4v2.7h1.6M251.8 233.7h1.1M253.5 232.4h-1.7v2.7h1.7"/>
<path d="M256 232.8a1.03 1.03 0 0 0-1.8 .3l.2 .4 1.3 .5 .3 .8a1.21 1.21 0 0 1-1.8 0M259.6 233.7h1M261.3 232.4h-1.7v2.7h1.7M261.7 232.4h1.8M262.6 232.4v2.7M265.9 233.1a.98 .98 0 0 0-1.1-.7 .98 .98 0 0 0-.8 1.1v.6a.98 .98 0 0 0 .8 1.1 .98 .98 0 0 0 1.1-.7M3.6 245.2h84.5M3.6 285.1h84.5"/>
</g>
<g fill="#003f75" stroke="#003f75" stroke-width=".3">
<path d="M3.6 245.2l28.1 6v-6zM3.6 245.2l28.1 6h-28.1z"/>
<path d="M25.7 251.2l6 5v-5zM25.7 251.2l6 5h-10.9z"/>
<path d="M12.9 256.2l18.8 .9v-.9zM12.9 256.2l18.8 .9h-15.1z"/>
<path d="M16.6 257.1l15.1 3.7v-3.7zM16.6 257.1l15.1 3.7h-15.1z"/>
<path d="M25.7 260.8l6 5v-5zM25.7 260.8l6 5h-10.9z"/>
<path d="M12.9 265.8l18.8 .8v-.8zM12.9 265.8l18.8 .8h-15.1z"/>
<path d="M16.6 266.6l15.1 5.4v-5.4zM16.6 266.6l15.1 5.4h-15.1z"/>
<path d="M3.6 251.2l6 20.8v-20.8zM3.6 251.2l6 20.8h-6z"/>
<path d="M16.6 272l15.1 7v-7zM16.6 272l15.1 7h-15.1z"/>
<path d="M3.6 272l13 7-7-7zM3.6 272l13 7h-13z"/>
<path d="M3.6 279l28.1 6.1v-6.1zM3.6 279l28.1 6.1h-28.1z"/>
</g>
<g fill="#447bbc" stroke="#447bbc" stroke-width=".3">
<path d="M9.6 266.6h7v5.4z"/>
<path d="M9.6 251.2l11.2 5 4.9-5zM9.6 251.2l11.2 5h-11.2z"/>
<path d="M9.6 256.2l7 .9-3.7-.9zM9.6 256.2l7 .9h-7z"/>
<path d="M9.6 257.1l7 3.7v-3.7zM9.6 257.1l7 3.7h-7z"/>
<path d="M9.6 260.8l11.2 5 4.9-5zM9.6 260.8l11.2 5h-11.2z"/>
<path d="M9.6 265.8l7 .8-3.7-.8zM9.6 265.8l7 .8h-7z"/>
<path d="M9.6 266.6v5.4h7zM9.6 272h7v7z"/>
</g>
<path d="M3.6 245.2h28.1v39.9h-28.1zM9.6 251.2h16.1l-4.9 5h-7.9l3.7 .9v3.7h9.1l-4.9 5h-7.9l3.7 .8v12.4l-7-7z" fill="none" stroke="#003f75" stroke-width=".3"/>
<path d="M79.4 248l1.6-.7h1.5l1 .4 .6 .7 .3 .8-1.9 .2a.87 .87 0 0 0-.8-.9 .87 .87 0 0 0-.9 .6l.3 .3 2.2 .6 .7 .4 .5 .9 .1 .9-.4 .9-.7 .6-1.2 .4h-1.3l-1-.2-.7-.5-.6-1.4v-.2l1.9-.1a1.02 1.02 0 0 0 .9 1.1 1.02 1.02 0 0 0 1.1-.9l-.5-.4-2-.6-.9-.6-.3-1.2z" fill="#000"/>
<!-- layer: TEXT -->
<g fill="none" stroke="#000" stroke-width=".3">
<path d="M32.5 271.6v-1.3l.5 1.3 .5-1.3v1.3M32.5 279.6l.7-.1 .2-.3-.4-.3h-.5v1.3h.7l.2-.4-.4-.2M33.2 268.3l-.1-.1a.6 .6 0 0 0-.6 .5 .6 .6 0 0 0 .6 .7 .41 .41 0 0 0 0-.7 .41 .41 0 0 0-.6 .3M33.4 272.4v1.4l-.9-1.4v1.4M33.4 276.8v1.3l-.9-1.3v1.3M33.4 274.9a.53 .53 0 0 0-.7-.2 .53 .53 0 0 0-.2 .7 .48 .48 0 0 0 .4 .5 .48 .48 0 0 0 .5-.3M33.6 278.9h.9M33.8 271.6l.5-1.3 .5 1.3M33.9 277.9h.1M33.8 273.1h.5M33.9 274.8a.58 .58 0 0 1 .9 .4 .58 .58 0 0 1-.8 .6l-.2-.4zM34 271.1h.6"/>
<path d="M34 278.9v1.3M34.5 276.8v1.3M34.6 272.4h-.8v1.4h.8M34.8 278.9h.7l-.4 .5a.43 .43 0 0 1 .5 .4 .43 .43 0 0 1-.4 .5 .43 .43 0 0 1-.5-.3M34.8 268.1h.9M34.9 272.4l.3 1.4 .3-1.4 .3 1.4 .3-1.4M35 277.4l.8-.1v-.4l-.8-.1v1.3M35.1 270.3v1.3h.7M35.3 275.8h.1M35.3 268.1v1.3M35.4 277.4l.4 .7M35.6 275.9l.5-1.3 .5 1.3"/>
<path d="M35.8 275.5h.6M36 268.7h.7l.1-.5-.8-.1v1.3M36.1 270.3v1.3h.8M36.2 277.4h.5M36.3 272.4h.9M36.4 268.7l.5 .7M36.7 279.1v-.1a.6 .6 0 0 0-.7 .6 .6 .6 0 0 0 .6 .6 .39 .39 0 0 0 0-.7 .39 .39 0 0 0-.6 .3M36.7 272.4v1.4M37 276.8h-.8v1.3h.8M37.2 270.3v.9l.3 .4 .6-.4v-.9M37.3 268.7h.5M37.4 276.8v1.3h.8"/>
<path d="M37.5 272.6a.57 .57 0 0 1 1 .5 .57 .57 0 0 1-1 .4zM37.8 274.6v1.3l-.8-1.3v1.3M38.1 268.1h-.8v1.3h.8M38.1 274.6h.9M38.3 278.1l.5-1.3 .5 1.3M38.5 277.7h.6M38.6 274.6v1.3M38.7 272.4l.3 1.4 .4-1.4 .3 1.4 .3-1.4M39.3 275.2h.7l.2-.3-.4-.3h-.5v1.3M39.4 268.1v1.3l-.9-1.3v1.3M39.4 270.5l-.4-.2-.5 .2 .9 .7-.4 .4-.5-.2M39.4 279.8h-.9l.6-.9v1.3"/>
<path d="M39.6 278.9h.9M39.7 275.2l.5 .7M39.8 270.3v1.3M40 278.9v1.3M40.1 270.8l.5 .8M40.5 276.8v1.3l-.9-1.3v1.3M40.6 278.9l.5 .7v.6M40.6 274.6v1.3M40.6 270.3l-.8 .8M40.7 268.4a.48 .48 0 0 0-.5-.3 .48 .48 0 0 0-.4 .5v.3a.48 .48 0 0 0 .4 .5 .48 .48 0 0 0 .5-.3M41 276.8h.4a.71 .71 0 0 1 .4 .6 .71 .71 0 0 1-.4 .7h-.4zM41.1 275.9v-1.3l.5 1.3 .5-1.3v1.3"/>
<path d="M41.1 268.7h.9M41.1 268.1v1.3M41.2 271.5l-.1 .3M41.2 272.4v1.4l-.9-1.4v1.4M41.5 273.8l.5-1.4 .5 1.4M41.6 278.9l-.5 .7M41.7 273.3h.6M42 268.1v1.3M42.4 278l-.2 .3M42.7 275.8l-.1 .4M42.8 273.1h.6l.3-.4-.1-.2-.8-.1v1.4l.8-.2 .1-.3-.3-.2M43.8 268.7h.7l.1-.5-.8-.1v1.3"/>
<path d="M44.1 273.1l.8-.1 .1-.3-.1-.2-.8-.1v1.4l.8-.2 .1-.3-.3-.2M44.2 268.7l.5 .7M45.4 273.1h.5M46.2 272.4h-.8v1.4h.8M46.3 269.4l.5-1.3 .5 1.3M46.4 272.4l.5 .7v.7M46.5 269h.6M47.4 272.4l-.5 .7M47.6 268.1h.4a.66 .66 0 0 1 .5 .7 .66 .66 0 0 1-.5 .6h-.4zM47.8 273.7l-.1 .3M49 269.4l-.1 .2M59.4 276.8l.3 1.3 .3-1.3 .3 1.3 .3-1.3"/>
<path d="M59.4 270.9h.5M59.4 272.4v1.4M60.2 270.3h-.8v1.3h.8M60.5 271.6v-1.3l.5 1.3 .5-1.3v1.3M60.7 272.4v1.4l-.8-1.4v1.4M60.8 276.8l.4 1.3 .3-1.3 .3 1.3 .3-1.3M61.2 273.1h.5M61.8 271.6l.5-1.3 .5 1.3M62 272.4h-.8v1.4M62 271.1h.7M62.3 276.8l.4 1.3 .2-1.3 .3 1.3 .4-1.3M62.4 272.6a.58 .58 0 0 1 .9 .4 .58 .58 0 0 1-.8 .7l-.2-.5z"/>
<path d="M63.1 270.3v1.3M63.6 270.3v1.3h.8M64 277.9h.1M64.6 273l-.1-.2a.35 .35 0 0 0-.5 .1 .35 .35 0 0 0 .2 .5l.4-.2M64.6 272.7v.7a.57 .57 0 0 0 0-1 .57 .57 0 0 0-.9 .4 .63 .63 0 0 0 .2 .8 .63 .63 0 0 0 .8-.1M64.6 277.4h.5M64.7 270.7h.1M64.7 271.5h.1M65.4 276.8h-.8v1.3M65.4 273.1h.5M66.2 272.4h-.8v1.4M66.5 272.6a.58 .58 0 0 1 .9 .4 .58 .58 0 0 1-.7 .7l-.3-.5z"/>
<path d="M67.1 277.4l.8-.1v-.4l-.8-.1v1.3M67.5 277.4l.4 .7M67.9 273.1l.8-.1v-.4l-.8-.2v1.4M68.2 276.8h.8M68.3 273.1l.4 .7M68.6 276.8v1.3M69 272.4h.8M69.3 277.4l.8-.1v-.4l-.8-.1v1.3M69.4 272.4v1.4M69.8 277.4l.4 .7M70.1 273.1l.9-.1v-.4l-.9-.2v1.4M70.6 273.1l.4 .7"/>
<path d="M70.6 277.4h.5M71.4 276.8h-.8v1.3h.8M71.4 273.1h.5M72.2 272.4h-.8v1.4h.8M72.6 277l-.3-.2-.5 .2v.2l.8 .5-.1 .3-.7-.1M73.4 272.6l-.3-.2-.5 .2 .1 .4 .7 .4-.3 .4-.5-.3M73.8 277l-.3-.2-.5 .2v.2l.8 .4-.1 .4-.7-.1M74.3 277.5h1.1M74.6 272.6l-.3-.2-.5 .2 .1 .4 .6 .2v.5l-.4 .1-.3-.3M75.1 273.2h1.1M76.7 277l-.3-.2-.6 .2 .1 .3 .8 .4-.1 .3-.8-.1M77.1 277.4h.5"/>
<path d="M77.5 272.6l-.3-.2-.6 .2 .2 .4 .7 .4-.3 .4-.6-.3M77.9 276.8h-.8v1.3h.8M77.9 273.1h.5M78.3 277.4h.5M78.7 272.4h-.8v1.4h.8M79.1 276.8h-.8v1.3M79.1 273.1h.5M79.2 278.1l.5-1.3 .5 1.3M79.4 277.7h.7M79.9 272.4h-.8v1.4M80.1 273.8l.4-1.4 .5 1.4M80.2 273.3h.7"/>
<path d="M80.6 277.9h.1M81.4 273.6h.1M82 277.1a.47 .47 0 0 0-.5-.4 .47 .47 0 0 0-.4 .6 .53 .53 0 0 0 .2 .7 .53 .53 0 0 0 .7-.2M82.8 272.7a.53 .53 0 0 0-.7-.2 .53 .53 0 0 0-.2 .7 .47 .47 0 0 0 .4 .6 .47 .47 0 0 0 .5-.4M83.3 272.6a.57 .57 0 0 1 .9 .5 .57 .57 0 0 1-.9 .4zM83.8 278.1v-1.3l.5 1.3 .5-1.3v1.3M84.6 273.8v-1.4l.5 1.4 .5-1.4v1.4M32.5 281.4h.9M32.9 281.4v1.2M33.7 282h.5M34.5 281.4h-.8v1.2h.8M34.8 281.4v1.2h.8"/>
<path d="M35.9 281.8h.1M35.9 282.5h.1M36.5 282.1h1.1M37 281.5v1.1M39 282.2h-.9l.6-.8v1.2M40.2 282.2h-.9l.6-.8v1.2M42.3 281.1a1.32 1.32 0 0 0 0 2M42.9 281.4a.6 .6 0 0 1 .7 .6 .6 .6 0 0 1-.7 .6l-.2-.5zM43.9 281.1a1.32 1.32 0 0 1 0 2M44.9 281.7a.36 .36 0 0 1 .4-.3 .36 .36 0 0 1 .3 .3l-.8 .9h.9M46.1 281.4v.4l.8 .4a.44 .44 0 0 1-.3 .5 .44 .44 0 0 1-.5-.3l.1-.4 .7-.3-.1-.3zM48.1 281.8a.41 .41 0 0 1-.5 .4 .41 .41 0 0 1-.3-.6 .41 .41 0 0 1 .6-.2 .6 .6 0 0 1 .2 .8 .6 .6 0 0 1-.8 .3"/>
<path d="M48.7 281.4a.6 .6 0 0 1 .7 .6 .6 .6 0 0 1-.7 .6l-.2-.5zM51.2 281.4h.7l-.4 .4a.43 .43 0 0 1 .4 .4 .43 .43 0 0 1-.4 .5 .43 .43 0 0 1-.4-.3M53.2 282.2h-.9l.6-.8v1.2M53.6 281.7l.2-.3 .5 .2-.8 1h.9M55.6 281.5l-.1-.1a.6 .6 0 0 0-.7 .6 .6 .6 0 0 0 .7 .6 .41 .41 0 0 0-.1-.7 .41 .41 0 0 0-.6 .3M56.8 281.4h-.7l-.1 .5a.45 .45 0 0 1 .7 0 .45 .45 0 0 1 0 .7 .45 .45 0 0 1-.7-.2M58 281.4h-.6l-.1 .5a.46 .46 0 0 1 .7 0 .46 .46 0 0 1-.1 .7 .46 .46 0 0 1-.7-.2"/>
<circle cx="45.6" cy="268.7" r=".58"/>
<circle cx="66.1" cy="277.4" r=".61"/>
<circle cx="82.9" cy="277.3" r=".6"/>
</g>
<!-- layer: Doorset -->
<g fill="none" stroke="#000" stroke-width=".3">
<path d="M3.6 89.6l7.5 7.6M4.8 86.3l10.8 10.9M8.6 86.3l-5 5.1M9.3 86.3l10.8 10.9M13.1 86.3l-9.5 9.6M13.8 86.3l10.8 10.9M17.6 86.3l-10.8 10.9M18.2 86.3l10.9 10.9M22.1 86.3l-10.8 10.9M22.7 86.3l10.9 10.9M26.6 86.3l-10.8 10.9M27.2 86.3l10.9 10.9"/>
<path d="M31.1 86.3l-10.8 10.9M31.7 86.3l10.8 10.9M35.6 86.3l-10.8 10.9M36.2 86.3l10.8 10.9M40.1 86.3l-10.8 10.9M40.7 86.3l10.8 10.9M44.6 86.3l-10.9 10.9M45.2 86.3l10.8 10.9M49.1 86.3l-10.9 10.9M49.7 86.3l10.8 10.9M53.6 86.3l-10.9 10.9M54.2 86.3l10.8 10.9"/>
<path d="M58 86.3l-10.8 10.9M58.7 86.3l10.8 10.9M62.5 86.3l-10.8 10.9M63.2 86.3l10.8 10.9M67 86.3l-10.8 10.9M67.6 86.3l10.8 10.9M71.5 86.3l-10.8 10.9M72.1 86.3l10.8 10.9M76 86.3l-10.8 10.9M76.6 86.3l10.8 10.9M80.5 86.3l-10.8 10.9M81.1 86.3l7 7.1"/>
<path d="M85 86.3l-10.8 10.9M85.6 86.3l2.5 2.5M88.1 87.7l-9.4 9.5M88.1 92.2l-5 5M88.1 96.7l-.5 .5M3.6 108h84.5v37.9h-84.5zM3.6 139l6.8 6.9M3.6 134.5l11.3 11.4M3.6 130l15.8 15.9M7.6 129.6l16.3 16.3M12.1 129.6l16.3 16.3M14.8 129.6l-11.2 11.2"/>
<path d="M16.6 129.6l16.3 16.3M19.3 129.6l-15.7 15.7M21.1 129.6l16.2 16.3M23.7 129.6l-16.2 16.3M25.6 129.6l16.2 16.3M28.2 129.6l-16.2 16.3M30.1 129.6l16.2 16.3M32.7 129.6l-16.2 16.3M34.6 129.6l16.2 16.3M37.2 129.6l-16.2 16.3M39.1 129.6l16.2 16.3M41.7 129.6l-16.2 16.3"/>
<path d="M43.6 129.6l16.2 16.3M46.2 129.6l-16.2 16.3M48 129.6l16.3 16.3M50.7 129.6l-16.2 16.3M52.5 129.6l16.2 16.3M55.2 129.6l-16.3 16.3M57 129.6l16.2 16.3M59.6 129.6l-16.2 16.3M61.5 129.6l16.3 16.3M64.2 129.6l-16.3 16.3M66 129.6l16.3 16.3M68.7 129.6l-16.3 16.3"/>
<path d="M70.5 129.6l16.2 16.3M73.2 129.6l-16.3 16.3M75 129.6l13.1 13.1M77.6 129.6l-16.2 16.3M79.5 129.6l8.6 8.6M82.1 129.6l-16.2 16.3M84 129.6l4.1 4.2M86.6 129.6l-16.2 16.3M88.1 132.6l-13.2 13.3M88.1 137.1l-8.7 8.8M3.6 143.5l2.3 2.4M88.1 141.6l-4.2 4.3"/>
<path d="M3.6 172.9h84.5v10.8h-84.5zM3.6 199.9h84.5v5.4h-84.5zM3.6 199.9h84.5v10.9h-84.5zM3.6 192.9l7 7M3.6 188.4l11.5 11.5M3.6 183.9l16 16M7.8 183.7l16.3 16.2M12.3 183.7l21.7 21.6M14.6 183.7l-11 11M16.8 183.7l21.7 21.6M19 183.7l-15.4 15.5M21.3 183.7l21.7 21.6"/>
<path d="M23.5 183.7l-16.2 16.2M25.8 183.7l21.7 21.6M28 183.7l-16.2 16.2M30.3 183.7l21.6 21.6M32.5 183.7l-16.2 16.2M34.8 183.7l21.6 21.6M37 183.7l-16.2 16.2M39.3 183.7l21.6 21.6M41.5 183.7l-16.2 16.2M43.8 183.7l21.6 21.6M46 183.7l-16.2 16.2M48.3 183.7l21.6 21.6"/>
<path d="M50.5 183.7l-21.7 21.6M52.7 183.7l21.7 21.6M54.9 183.7l-21.6 21.6M57.2 183.7l21.7 21.6M59.5 183.7l-21.7 21.6M61.7 183.7l21.7 21.6M64 183.7l-21.7 21.6M66.2 183.7l21.6 21.6M68.5 183.7l-21.7 21.6M70.7 183.7l17.4 17.4M72.9 183.7l-21.6 21.6M75.2 183.7l12.9 12.9"/>
<path d="M77.4 183.7l-21.6 21.6M79.7 183.7l8.4 8.4M81.9 183.7l-21.6 21.6M84.2 183.7l3.9 3.9M86.4 183.7l-21.6 21.6M88.1 186.5l-18.8 18.8M88.1 191l-14.4 14.3M88.1 195.5l-9.9 9.8M88.1 200l-5.4 5.3M88.1 204.5l-.9 .8"/>
</g>
<!-- layer: DWG -->
<path d="M3.6 129.6h84.5v16.3h-84.5zM3.6 183.7h84.5v16.2h-84.5z" fill="none" stroke="#000" stroke-width=".3"/>
<g font-size="9.2">
<text x="32.1" y="254">FORTRESS</text>
<text x="32.5" y="261.6">SEFA</text>
</g>
<text font-size="6.2" x="17.3" y="77.3">SPECIFICATION</text>
<g font-size="5.7">
<text x="3.5" y="22.2">FORTRESS SECC600-VERTICAL LIFT</text>
<text x="4.2" y="86.4">FIXING TO</text>
<text x="4.9" y="93.1">KEYSWITCH</text>
<text x="27.2" y="91.7">INSIDE</text>
<text x="4.9" y="96.7">DEADMAN</text>
<text x="27.2" y="97">OUTSIDE</text>
<text x="4.6" y="103.7">PUSH BTN</text>
<text x="4.6" y="107.2">DEADMAN</text>
<text x="27.2" y="103">INSIDE</text>
<text x="27.2" y="107.2">OUTSIDE</text>
<text x="4.9" y="113.6">IMPULSE</text>
<text x="27.2" y="113.9">RADAR</text>
<text x="27.2" y="118.2">IND LOOP</text>
<text x="27.2" y="123.5">FOBS</text>
<text x="27.2" y="129.1">*SPECIAL</text>
<text x="3.5" y="135.1">FIRE LINK</text>
<text x="27.2" y="135.5">FUSIBLE</text>
<text x="27.2" y="139.7">PANEL</text>
<text x="27.2" y="145.3">*SPECIAL</text>
<text x="3.2" y="155.2">ANGLES</text>
<text x="3.5" y="164.7">OPPOSITE</text>
<text x="3.5" y="178.5">SAFETY EDGE</text>
<text x="4.2" y="183.8">PHOTOCELLS</text>
<text x="3.9" y="189.1">COIL CASING</text>
<text x="4.2" y="194.4">FASCIA</text>
<text x="4.2" y="200">MOTOR HOOD</text>
<text x="4.2" y="205.3">FIRE RATING</text>
<text x="4.2" y="216.3">FLASHINGS</text>
<text x="27.2" y="216.6">INSIDE</text>
<text x="27.2" y="220.8">OUTSIDE</text>
<text x="3.9" y="226.8">OTHER ITEMS:</text>
</g>
<text font-size="4.9" x="32.5" y="67">DRAWN BY</text>
<g font-size="4.7">
<text x="254.9" y="78.3" transform="rotate(-90 254.9 78.3)">Clear Height + 190</text>
<text x="286.5" y="109.1" transform="rotate(-90 286.5 109.1)">f.f.l. to centre of shaft</text>
<text x="302" y="122.3" transform="rotate(-90 302 122.3)">clear opening height</text>
<text x="160.4" y="132.5">FOR DOORS OVER 5500mm</text>
<text x="164.3" y="137.3">HIGH - CONSULT US</text>
<text x="271.1" y="140.2">outside</text>
<text x="167.3" y="150.9">Elevation from inside building</text>
<text x="293.9" y="152.2">Section through opening</text>
<text x="183.4" y="175.7">outside</text>
<text x="170.1" y="184.3">clear opening width</text>
<text x="183.4" y="214.7">inside</text>
<text x="185.7" y="223.1">Plan on Opening</text>
</g>
<text font-size="4.4" x="4.2" y="57.5">DOOR REF</text>
<text font-size="4.2" x="51.6" y="290.4">_</text>
<text font-size="3.5" x="3.7" y="290.4">17D_SECC600_NBS_V6 2016</text>
<g font-size="3.3">
<text x="131.7" y="18.7">150</text>
<text x="243.4" y="18.7">150</text>
<text x="291.4" y="23.2" transform="rotate(-90 291.4 23.2)">220 min</text>
<text x="294.9" y="24.5" transform="rotate(-90 294.9 24.5)">headroom</text>
<text x="255.9" y="33.7" transform="rotate(-90 255.9 33.7)">200</text>
<text x="160" y="52.4">NOTE: ALL FIXING FACES (SHOWN</text>
<text x="161.3" y="56.2">HATCHED) MUST BE FLUSH AND</text>
<text x="169.5" y="59.9">IN THE SAME PLANE</text>
<text x="221.9" y="72.3" transform="rotate(-90 221.9 72.3)">75</text>
<text x="166.8" y="100.4">SIDEROOM REQUIREMENTS</text>
<text x="168.1" y="105.2">(Additional to opening width.)</text>
<text x="150.9" y="109.2">Push up doors (up to 3000 x 3000)</text>
<text x="208.2" y="109.3">150mm</text>
<text x="223" y="109.3">150mm</text>
<text x="150.9" y="114.2">Chain hoist doors</text>
<text x="150.9" y="119.1">Electrically operated doors</text>
<text x="208.2" y="119.3">400mm</text>
<text x="208.2" y="114.3">350mm</text>
<text x="223" y="114.3">150mm</text>
<text x="223" y="119.3">150mm</text>
<text x="122.6" y="126.6">75 min</text>
<text x="248.4" y="126.3">75 min</text>
<text x="333.5" y="132">inside</text>
<text x="253" y="142.6">f.f.l.</text>
<text x="334.7" y="142.6">f.f.l.</text>
<text x="291.3" y="160.6">75</text>
<text x="128.7" y="185.2">75</text>
<text x="248.4" y="185.2">75</text>
<text x="285.4" y="208.3">25</text>
<text x="291.7" y="208.3">25</text>
<text x="297.8" y="208.3">25</text>
<text x="306.4" y="209.5">DETAIL &quot;A&quot;</text>
<text x="286.4" y="215.3">**</text>
<text x="147.4" y="221.6">see enlarged</text>
<text x="279.4" y="218.6">see sideroom</text>
<text x="147.4" y="225.4">detail &quot;A&quot;</text>
<text x="279.4" y="222.4">requirements</text>
</g>
<text font-size="2.8" x="54" y="290.4">REV2 _ 20.5.19</text>
<text font-size="2.6" x="32.7" y="264.4">SECURITY ENVIRONMENTAL FIRE ARCHITECTURAL</text>
</svg>
